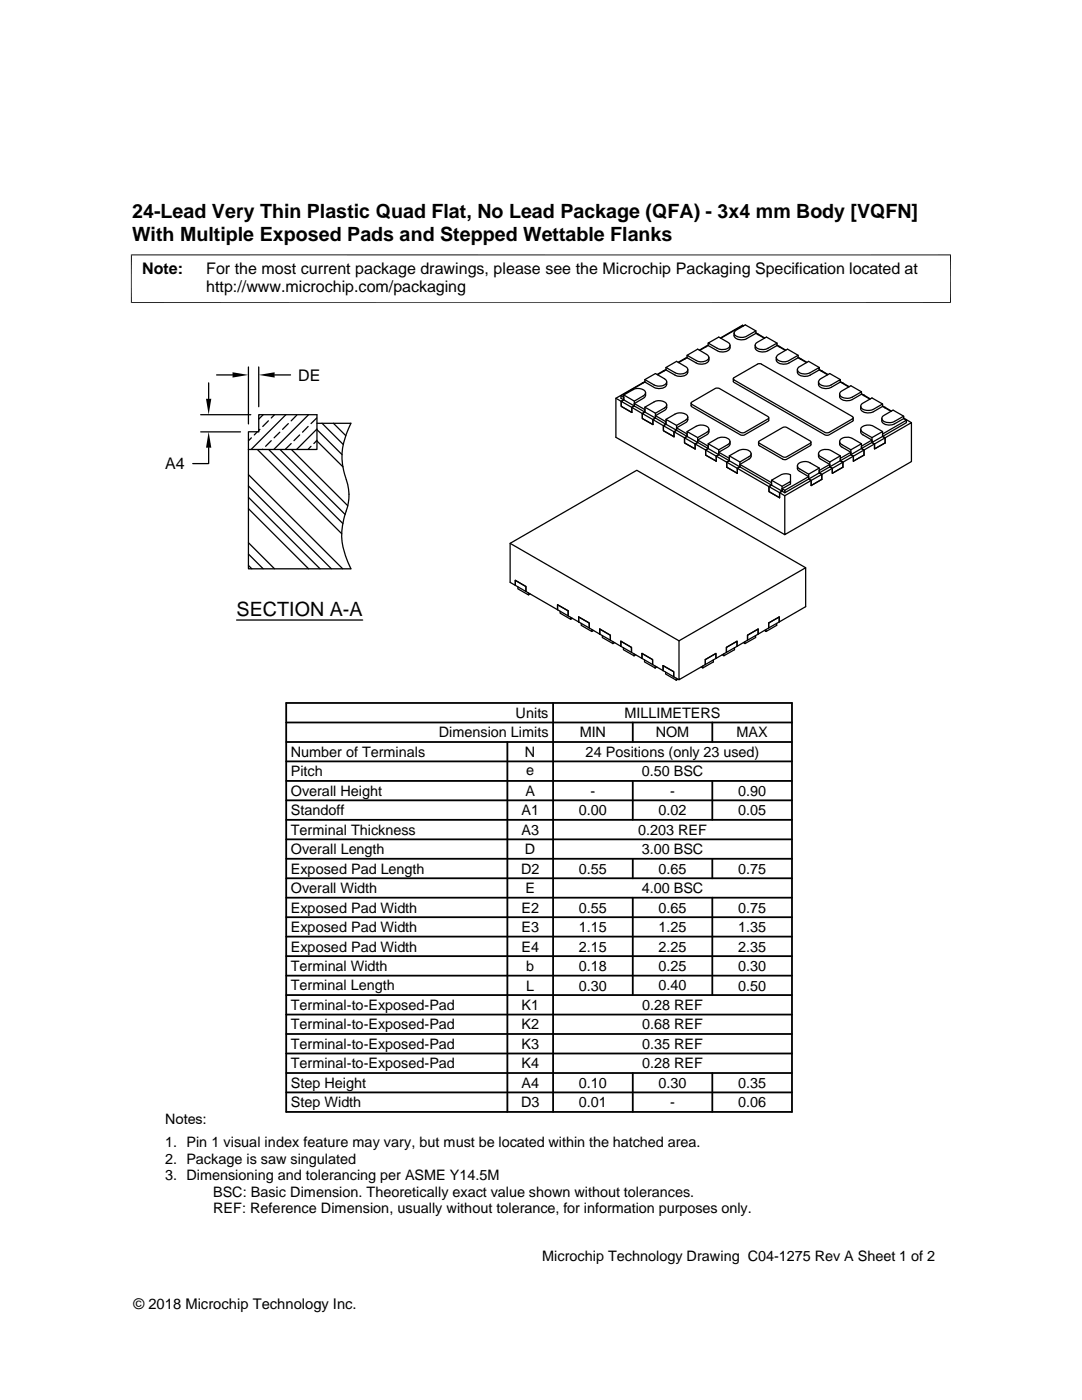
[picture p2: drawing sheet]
<svg xmlns="http://www.w3.org/2000/svg" width="216mm" height="279mm" viewBox="0 0 216 279" stroke-linecap="round" stroke-linejoin="round" font-family="sans-serif">
<g fill="none" stroke="#000" stroke-width=".25">
<path d="M41.6 76.4v3.2M43.2 74.8h3.2M49.6 73.2v11.4M51.6 73.2v8M54.8 74.8h3.2M122.9 79.5l1.1 .6v1l2.1 1.2M123.9 79l.6 .3v.5l-.5 .3v1l2.1 1.2M124.5 78.8l2.1 1.3v.9l-2.1-1.2zM124.5 78.8l1.8-1a2.07 2.07 0 0 1 2.5 .3v.4l-.3 .4-1.9 1.2M128.7 76.2l-5.8 3.3v7.8l33.7 19.4M128.7 75.8l1.8 1a2.02 2.02 0 0 0 2.5-.4 .71 .71 0 0 0-.4-.8l-1.8-1.1-2.1 1.3v.4M128.7 76.2l-4.8 2.8v.5l.6 .3-.5 .3 2.1 1.2 .5-.3 2.1 1.2-.5 .3 2.1 1.2 .5-.3 2.1 1.3-.5 .3 2.1 1.2 .5-.3 2.1 1.2-.5 .3 2.1 1.2 .5-.3 2.1 1.2-.5 .3 2.1 1.2 .5-.3 10.5 6.1-.5 .3 2.2 1.2v1"/>
<path d="M128.8 78.4v.6l-.2 .4-2 1.1M132.4 74l.1 .1M132.4 74l-1.3 .7M132.9 73.8l-1.7 1M132.9 73.3l2.1-1.2 1.8 1.1a.74 .74 0 0 1 .4 .9 .74 .74 0 0 1-.9 .5h-.8l-.6-.1zM132.9 73.7l-.5 .3M132.9 73.3v.5M133 76.2a1.07 1.07 0 0 1-1.1 1.3 4 4 0 0 1-3.2-1.3M136.6 71.6h.1M136.6 71.6l-1.3 .7M137.1 70.9l2.1-1.2 1.8 1 .4 .4a1 1 0 0 1-1.2 1.1 4.5 4.5 0 0 1-3.1-1.3zM137.1 71.3l-.5 .3"/>
<path d="M137.1 70.9v.5M137.1 71.4l-1.7 1M137.2 73.8a1.19 1.19 0 0 1-1.5 1.3l-.8-.1-2-1.2M140.8 69.2h.1M141.3 69l-1.7 .9M141.3 68.5l2.1-1.2 1.8 1a.66 .66 0 0 1 .5 .7 .66 .66 0 0 1-.6 .6l-.7 .2-.8-.1zM141.3 68.9l-1.8 1M141.3 68.5v.5M141.5 71.3a1.19 1.19 0 0 1-1.6 1.4l-.8-.2-2-1.1M145.7 68.9a1.2 1.2 0 0 1-1.6 1.3l-.8-.1-2-1.1M146.3 75.6v.6l.2 .1 18.2 10.5h.7l4.8-2.7v-.7M146.4 75.5l4.7-2.8 .7-.1 18.3 10.5 .1 .3-4.8 2.9h-.7l-18.2-10.5-.2-.1z"/>
<path d="M146.5 66.5a1.2 1.2 0 0 0 1.5 1.3l.8-.1 2-1.2M148.3 65.1l-.1-.1-4.4 2.5M148.4 65l-.2-.1-4.5 2.6M150.7 68.9a1.19 1.19 0 0 0 1.5 1.3l.8-.1 2-1.1M150.8 66l-1.8 1.1a1.92 1.92 0 0 1-2.5-.5v-.4l.4-.3 1.8-1.1 2.1 1.2v.5M150.8 66.4l1.8 1.1M150.8 66.5l1.7 1M154.9 71.3a1.18 1.18 0 0 0 1.5 1.4l.8-.2 2.1-1.1M155 69l1.7 .9M155 68.5l-2.1-1.2-1.8 1a.75 .75 0 0 0-.3 .9 .75 .75 0 0 0 .8 .5h1.2l2.2-1.2v.5M155 68.9l.6 .3M155.6 69.2h-.1"/>
<path d="M155.6 69.2l1.2 .7M159.1 73.8a1.18 1.18 0 0 0 1.5 1.3l.8-.1 2.1-1.2M159.3 70.9l-1.9 1a1.89 1.89 0 0 1-2.5-.5l.1-.3 .3-.4 1.8-1 2.2 1.2v.5M159.3 71.3l1.7 1M159.3 71.4l1.6 1M163.3 76.2a1.18 1.18 0 0 0 1.5 1.4l1.1-.3 1.8-1.1M163.5 73.3l-2.1-1.2-1.8 1.1a.74 .74 0 0 0-.4 .9 .74 .74 0 0 0 .8 .5h.8l.6-.1 2.1-1.2v.5M163.5 73.7l.5 .3M163.5 73.8l1.6 1M164 74l-.1 .1M164 74l1.2 .7M167.5 78.6a1.18 1.18 0 0 0 1.5 1.4l.8-.2 2.1-1.1"/>
<path d="M167.7 75.8l-2.1-1.3-1.8 1.1-.4 .4a.98 .98 0 0 0 1.1 1.1 4.3 4.3 0 0 0 3.2-1.3v.4M167.7 76.2l.5 .3M167.7 76.2l1.7 1M168.2 76.5h-.1M168.2 76.5l1.2 .7M171.9 78.2l-2.1-1.2-1.8 1a.74 .74 0 0 0-.4 .9 .74 .74 0 0 0 .8 .5h1.2l2.3-1.2v.5M171.9 78.6l.5 .3M171.9 78.7l1.7 1M172.4 78.9l1.3 .7M172.4 78.9h-.1M40 86.2h8M40 82.8h10"/>
<path d="M41.6 89.3v3.2h-3.1M49.6 94.7l18.8 18.8M49.6 99.3l14.3 14.2M49.6 97l16.5 16.5M50.2 87.4l-.6 .6M51.4 86.2l-.7 .6M51.4 89.7l16.8 16.8M51.6 82.8h11.6v6.9h-13.6v-3.5h2zM51.9 85.7l-.3 .2M52.4 89.6v.1M52.5 82.8l-.9 .9M53.6 84l-1.2 1.1"/>
<path d="M53.6 89.7l14.8 14.8M54.1 87.9l-1.1 1.2M54.8 82.8l-.7 .6M55.8 86.3l-1.1 1.1M55.9 89.7l13 13M57 82.8l-6.9 6.9M57.5 84.5l-1.1 1.2M58.1 88.5l-1.1 1.1M58.1 89.7l11.3 11.2M59.2 82.8l-1.1 1.2M59.8 86.8l-1.1 1.1M61.5 85.1l-1.1 1.2"/>
<path d="M61.6 82.8l-7 6.9M62.1 89.1l-.7 .6M63.2 83.4l-1.1 1.1M63.2 85.6l-4 4.1M63.2 87.9l-.6 .6M63.2 84.5h6.8a13.6 13.6 0 0 0-.6 12.2 9.9 9.9 0 0 1-.7 6.3 12.5 12.5 0 0 0 .7 9.2l.6 1.3h-20.4v-23.8M63.2 88l5.2 5.2M63.2 85.7l5 5M64.3 84.5l4.2 4.2M66.5 84.5l2.5 2.5M126.1 82.3v-1l2.1 1.2v1l2.1 1.2M126.6 80.5v.5l-.5 .3v1"/>
<path d="M126.6 80.5l2.1 1.2v.5l-.5 .3v1l2.1 1.2M128.7 81.3l2.1 1.2v.9l-2.1-1.2zM128.7 81.3l1.8-1.1a2.1 2.1 0 0 1 2.5 .3v.4l-.2 .4-2 1.2M130.3 84.7v-1l2.1 1.3v1l2.1 1.2M130.8 83l2.1 1.2v.5l-.5 .3v1l2.1 1.2M130.8 83v.4l-.5 .3v1M132.9 83.7l2.1 1.2v1l-2.1-1.2zM132.9 83.7l1.8-1.1a2.17 2.17 0 0 1 2.5 .4v.3l-.2 .4-2 1.2M133 80.8v.7l-.2 .3-2 1.2M134.5 87.2v-1l2.1 1.2v1l2.1 1.2M135 85.4v.5l-.5 .3v1M135 85.4l2.1 1.2v.5l-.5 .3v1l2.1 1.2"/>
<path d="M137.1 86.1l2.1 1.2v1l-2.1-1.2zM137.1 86.1l1.8-1a1.99 1.99 0 0 1 2.5 .4 .71 .71 0 0 1-.4 .8l-1.8 1M137.2 83.2v.7l-.2 .3-2 1.2M137.9 80.5v.5l.2 .2 9.9 5.7 .5-.1 4.7-2.7 .2-.2v-.5M137.9 80.3l4.8-2.8h.6l9.9 5.6 .2 .3-4.9 2.9-.6 .1-9.8-5.7zM138.7 89.6v-1l2.1 1.2v1l2.1 1.2M139.2 87.8l2.1 1.2v.5l-.5 .3v1l2.1 1.2M139.2 87.8v.5l-.5 .3v1M141.3 88.6l2.1 1.2v.9l-2.1-1.2zM141.3 88.6l1.8-1.1a1.91 1.91 0 0 1 2.5 .5 .71 .71 0 0 1-.4 .7l-1.8 1.1M141.5 85.7l-.1 .6-.2 .4-2 1.1M142.9 92v-1l4.2 2.5v1"/>
<path d="M143.4 90.3v.4l-.5 .3v1M143.4 90.3l2.1 1.2v.4l-.5 .3v1M145 93.2l2.1 1.3M145.5 91l2.1 1.2 1.8-1.1a.71 .71 0 0 0 .4-.8 .71 .71 0 0 0-.7-.5l-.8-.1-.7 .1-2.1 1.2v.9l-.5 .3v1M145.7 88.1l-.1 .7-.2 .3-2 1.2M147.6 92.2v1l-.5 .3 6.3 3.6v1l2.2 1.2M147.6 92.7l6.3 3.6v.5l-.5 .3v1l2.2 1.2M147.6 92.7v.5l-.5 .3v1M149.9 90.6l-.1 .6-.2 .3-2 1.2M151.4 88.2v.7l5.1 2.8 .5-.1 4.7-2.7 .1-.7M151.5 88l4.7-2.7 .4-.1 .4 .1 4.8 2.9-.2 .3-4.6 2.6-.5 .1-5-2.8-.1-.1zM153.9 95.8l2.2-1.1 .7-.2 .9 .2v1.4"/>
<path d="M156.1 97l1.6-.9v.5l-1.6 .9M156.1 97.5l.5 .4M156.1 97.5v.5l-.5 .3v1M156.6 98.3l-.5-.3v-1l-2.2-1.2v1l2.2 1.2-.5 .3 1 .6M159.1 93v.6l.3 .4 2 1.1v.5l.5 .3v1M161.4 94.6l2.1-1.2-1.9-1a2.1 2.1 0 0 0-2.4 .3l-.1 .3 .3 .5 2 1.1v1M161.4 95.6l.5 .3v1M161.4 95.1l-4.8 2.8v.4l4.8-2.7M163.3 90.6v.6l.3 .3 2 1.2v.5l.5 .3v1l2.1-1.3M164 95.7l-2.1 1.2M165.6 92.2l2.1-1.2v.9l-2.1 1.3zM165.6 92.7l-2.1 1.2v.5l.5 .3v1"/>
<path d="M167.5 88.1l.1 .6 .2 .4 2 1.2v.4l.5 .3v1M167.7 91l-1.8-1.1a1.88 1.88 0 0 0-2.6 .6l.3 .5 2 1.2M168.2 93.2l-2.1 1.3v-1l-2.1 1.2-.5-.3v-1M169.8 89.8l2.1-1.2-1.8-1.1a1.93 1.93 0 0 0-2.5 .5l.2 .6 2 1.2v.9M169.8 90.7l.5 .3v1M169.8 90.3l-2.1 1.2v.4l.5 .3v1M169.8 90.7l-2.1 1.2 .5 .3-2.1 1.3-.5-.3-4.2 2.4M171.7 85.7a.89 .89 0 0 0 .5 1.1l1.8 1v.5l.5 .3v1l2.1-1.2M171.7 81.1a1.18 1.18 0 0 0 1.5 1.3l.9-.1 2-1.2M172.4 90.8v-1l-4.2 2.4v1M172.4 90.8l-2.1 1.2M174 87.3l2.1-1.2v1l-2.1 1.2z"/>
<path d="M174 87.8l-2.1 1.2v.5l.5 .3v1M176 83.5a1.18 1.18 0 0 0 1.5 1.3l.8-.1 2-1.2M176.1 86.1l-1.8-1a1.94 1.94 0 0 0-2.5 .5v.3l.4 .4 1.8 1M176.1 80.6l-1.8 1.1a2.05 2.05 0 0 1-2.5-.4 .65 .65 0 0 1 .4-.8l1.8-1.1 2.1 1.2v.5M176.1 81l1.8 1M176.1 81.1l1.7 1M176.6 88.4v-1l5.3-3.1v7.8l-25.3 14.6v-7.8l7.4-4.2v1M176.6 88.4l-2.1 1.2v-1l-2.1 1.2-.5-.3v-.9M176.6 88.4v-1l-.5-.3v-.5l4.8-2.7v.4l-4.8 2.8 .5 .3-2.1 1.2-.5-.3-4.2 2.4M180.3 83.1l-2.1-1.2-1.8 1a.75 .75 0 0 0-.4 .9 .75 .75 0 0 0 .9 .5h1.2l2.2-1.2v.4M180.3 83.4l.5 .3M180.3 83.5l.6 .4"/>
<path d="M180.8 83.7l-.1 .1M180.8 83.7l1.1 .6M49.6 101.5l12 12M49.6 108.3l5.2 5.2M49.6 110.6l2.9 2.9M49.6 112.8l.6 .7M101.8 108.4l33.7 19.5M102.8 115.8v1l-1-.6v-7.8l25.3-14.5 33.7 19.4v7.8l-5.3 3v-1l-2.1 1.2v1l-2.1 1.3v-1.1l-2.1 1.3v1l-2.1 1.2v-1l-2.2 1.2v1l-2 1.2M102.8 115.8v1l2.1 1.2M102.8 115.8l2.1 1.3v.9M103.3 117.1v.4l2.2 1.2v-.4M104.9 118l6.4 3.7v-1l2.1 1.2v1l2.1 1.2"/>
<path d="M105.8 118.5l-.3 .2M160.8 113.3l-25.3 14.6v7.8l5.2-3.1M47.2 123.7h25.2M111.3 120.7l2.1 1.2v1l-2.1-1.2zM111.8 122v.4l2.1 1.2M113.9 123.2v.4l.3-.2M115.5 124.1v-1l2.1 1.2v1M115.5 124.1l2.1 1.2M116 124.4v.4l2.1 1.2M117.6 125.3l2.1 1.3M118.1 125.6v.4M118.4 125.8l-.3 .2"/>
<path d="M119.7 126.6v-1.1l2.1 1.3v1M119.7 126.6l2.1 1.2M120.2 126.9v.3l2.1 1.2M121.8 127.8l2.1 1.2M122.3 128.1v.3M122.6 128.2l-.3 .2M123.9 129v-1l2.1 1.2v1M123.9 129l2.1 1.2M124.4 129.3v.4l2.1 1.2M126 130.2l8.4 4.9M126.5 130.5v.4M126.9 130.7l-.4 .2"/>
<path d="M128.1 131.4v-1l2.1 1.2v1M128.6 131.7v.4l2.1 1.2M130.7 132.9v.4M131.1 133.1l-.4 .2M132.3 133.8v-1l2.1 1.2v1.1M132.8 134.1v.4l2.1 1.2M134.4 135.1l1.1 .6M134.9 135.4v.3M135.3 135.6l-.4 .1M139.9 133.1l.3 .2M142.3 131.7v.4l-2.1 1.2v-.4M142.9 131.4v-1l-2.2 1.2v1"/>
<path d="M142.9 131.4l-2.2 1.2M144.4 130.5v.4l-.3-.2M144.9 129.2l2.2-1.2v1l-2.2 1.2zM146.6 129.3v.4l-2.2 1.2M148.7 128.1v.3l-.4-.2M149.2 126.8l2.1-1.3v1.1l-2.1 1.2zM150.8 126.9v.3l-2.1 1.2M152.9 125.6v.4l-.4-.2M153.4 124.3l2.1-1.2v1l-2.1 1.2zM155 124.4v.4l-2.1 1.2"/>
</g>
<path d="M26.1 50.9h163.7M26.2 50.8v9.7M189.7 50.8v9.7M26.1 60.4h163.7" fill="none" stroke="#000" stroke-width=".2"/>
<g fill="none" stroke="#000" stroke-width=".36">
<path d="M57.1 159.7h100.9M57.1 155.9h100.9M57.1 152h100.9M57.1 148.1h100.9M57.1 144.2h100.9M57.1 140.3h100.9v81.6h-100.9zM101.2 148.1v73.8M110.4 140.3v81.6M126.3 144.2v3.9M126.3 155.9v7.7M142.1 144.2v3.9M142.1 155.9v7.7"/>
<path d="M57.1 171.4h100.9M57.1 167.5h100.9M57.1 163.6h100.9M57.1 179.2h100.9M57.1 175.3h100.9M126.3 171.4v3.9M126.3 179.2v19.4M142.1 171.4v3.9M142.1 179.2v19.4M57.1 194.7h100.9M57.1 183h100.9M57.1 198.6h100.9"/>
<path d="M57.1 186.9h100.9M57.1 190.8h100.9M57.1 214.1h100.9M57.1 202.5h100.9M57.1 206.4h100.9M57.1 210.2h100.9M57.1 218h100.9M126.3 214.1v7.8M142.1 214.1v7.8"/>
</g>
<path d="M41.1 79.6h1.1l-.6 3.2zM46.4 74.3l3.2 .5-3.2 .6zM51.6 74.8l3.2-.5v1.1zM41.6 86.2l.6 3.1h-1.1z" fill="#000"/>
<g font-size="3.9">
<text x="26.4" y="43.5">24-Lead Very Thin Plastic Quad Flat, No Lead Package (QFA) - 3x4 mm Body [VQFN]</text>
<text x="26.4" y="48">With Multiple Exposed Pads and Stepped Wettable Flanks</text>
<text x="47.2" y="122.9">SECTION A-A</text>
</g>
<g font-size="3.2">
<text x="28.4" y="54.6">Note:</text>
<text x="41.1" y="58.3">http://www.microchip.com/packaging</text>
<text x="41.1" y="54.6">For the most current package drawings, please see the Microchip Packaging Specification located at</text>
<text x="59.5" y="76">DE</text>
<text x="32.9" y="93.7">A4</text>
</g>
<g font-size="2.9">
<text x="102.9" y="143.3">Units</text>
<text x="124.6" y="143.3">MILLIMETERS</text>
<text x="87.6" y="147.2">Dimension Limits</text>
<text x="115.7" y="147.2">MIN</text>
<text x="130.8" y="147.2">NOM</text>
<text x="147" y="147.2">MAX</text>
<text x="58" y="151">Number of Terminals</text>
<text x="58" y="154.9">Pitch</text>
<text x="104.8" y="151">N</text>
<text x="105" y="154.6">e</text>
<text x="116.9" y="151">24 Positions (only 23 used)</text>
<text x="128" y="154.9">0.50 BSC</text>
<text x="58" y="158.8">Overall Height</text>
<text x="104.8" y="158.8">A</text>
<text x="117.8" y="158.8">-</text>
<text x="133.7" y="158.8">-</text>
<text x="147.3" y="158.8">0.90</text>
<text x="58" y="166.6">Terminal Thickness</text>
<text x="58" y="162.7">Standoff</text>
<text x="104.1" y="162.7">A1</text>
<text x="104.1" y="166.6">A3</text>
<text x="115.5" y="162.7">0.00</text>
<text x="127.3" y="166.6">0.203 REF</text>
<text x="131.4" y="162.7">0.02</text>
<text x="147.3" y="162.7">0.05</text>
<text x="58" y="170.5">Overall Length</text>
<text x="104.8" y="170.5">D</text>
<text x="128" y="170.5">3.00 BSC</text>
<text x="58" y="178.2">Overall Width</text>
<text x="58" y="174.4">Exposed Pad Length</text>
<text x="104" y="174.4">D2</text>
<text x="104.8" y="178.2">E</text>
<text x="115.5" y="174.4">0.55</text>
<text x="128" y="178.2">4.00 BSC</text>
<text x="131.4" y="174.4">0.65</text>
<text x="147.3" y="174.4">0.75</text>
<text x="58" y="182.1">Exposed Pad Width</text>
<text x="104" y="182.1">E2</text>
<text x="115.5" y="182.1">0.55</text>
<text x="131.4" y="182.1">0.65</text>
<text x="147.3" y="182.1">0.75</text>
<text x="58" y="186">Exposed Pad Width</text>
<text x="58" y="189.9">Exposed Pad Width</text>
<text x="104" y="186">E3</text>
<text x="104" y="189.9">E4</text>
<text x="115.5" y="186">1.15</text>
<text x="115.5" y="189.9">2.15</text>
<text x="131.4" y="186">1.25</text>
<text x="131.4" y="189.9">2.25</text>
<text x="147.3" y="186">1.35</text>
<text x="147.3" y="189.9">2.35</text>
<text x="58" y="193.8">Terminal Width</text>
<text x="58" y="197.7">Terminal Length</text>
<text x="105" y="193.8">b</text>
<text x="105" y="197.7">L</text>
<text x="115.5" y="197.7">0.30</text>
<text x="115.5" y="193.8">0.18</text>
<text x="131.4" y="193.8">0.25</text>
<text x="131.4" y="197.7">0.40</text>
<text x="147.3" y="197.7">0.50</text>
<text x="147.3" y="193.8">0.30</text>
<text x="58" y="201.6">Terminal-to-Exposed-Pad</text>
<text x="104" y="201.6">K1</text>
<text x="128.1" y="201.6">0.28 REF</text>
<text x="58" y="205.4">Terminal-to-Exposed-Pad</text>
<text x="58" y="209.3">Terminal-to-Exposed-Pad</text>
<text x="104" y="205.4">K2</text>
<text x="104" y="209.3">K3</text>
<text x="128.1" y="205.4">0.68 REF</text>
<text x="128.1" y="209.3">0.35 REF</text>
<text x="58" y="213.2">Terminal-to-Exposed-Pad</text>
<text x="104" y="213.2">K4</text>
<text x="128.1" y="213.2">0.28 REF</text>
<text x="58" y="217.1">Step Height</text>
<text x="58" y="221">Step Width</text>
<text x="104" y="221">D3</text>
<text x="104.1" y="217.1">A4</text>
<text x="115.5" y="221">0.01</text>
<text x="115.5" y="217.1">0.10</text>
<text x="131.4" y="217.1">0.30</text>
<text x="133.7" y="221">-</text>
<text x="147.3" y="221">0.06</text>
<text x="147.3" y="217.1">0.35</text>
<text x="32.9" y="224.3">Notes:</text>
<text x="32.9" y="228.9">1. Pin 1 visual index feature may vary, but must be located within the hatched area.</text>
<text x="32.9" y="232.2">2. Package is saw singulated</text>
<text x="32.9" y="235.5">3. Dimensioning and tolerancing per ASME Y14.5M</text>
<text x="42.5" y="238.8">BSC: Basic Dimension. Theoretically exact value shown without tolerances.</text>
<text x="42.5" y="242.2">REF: Reference Dimension, usually without tolerance, for information purposes only.</text>
<text x="108.2" y="251.7">Microchip Technology Drawing C04-1275 Rev A Sheet 1 of 2</text>
<text x="26.6" y="261.3">© 2018 Microchip Technology Inc.</text>
</g>
</svg>
